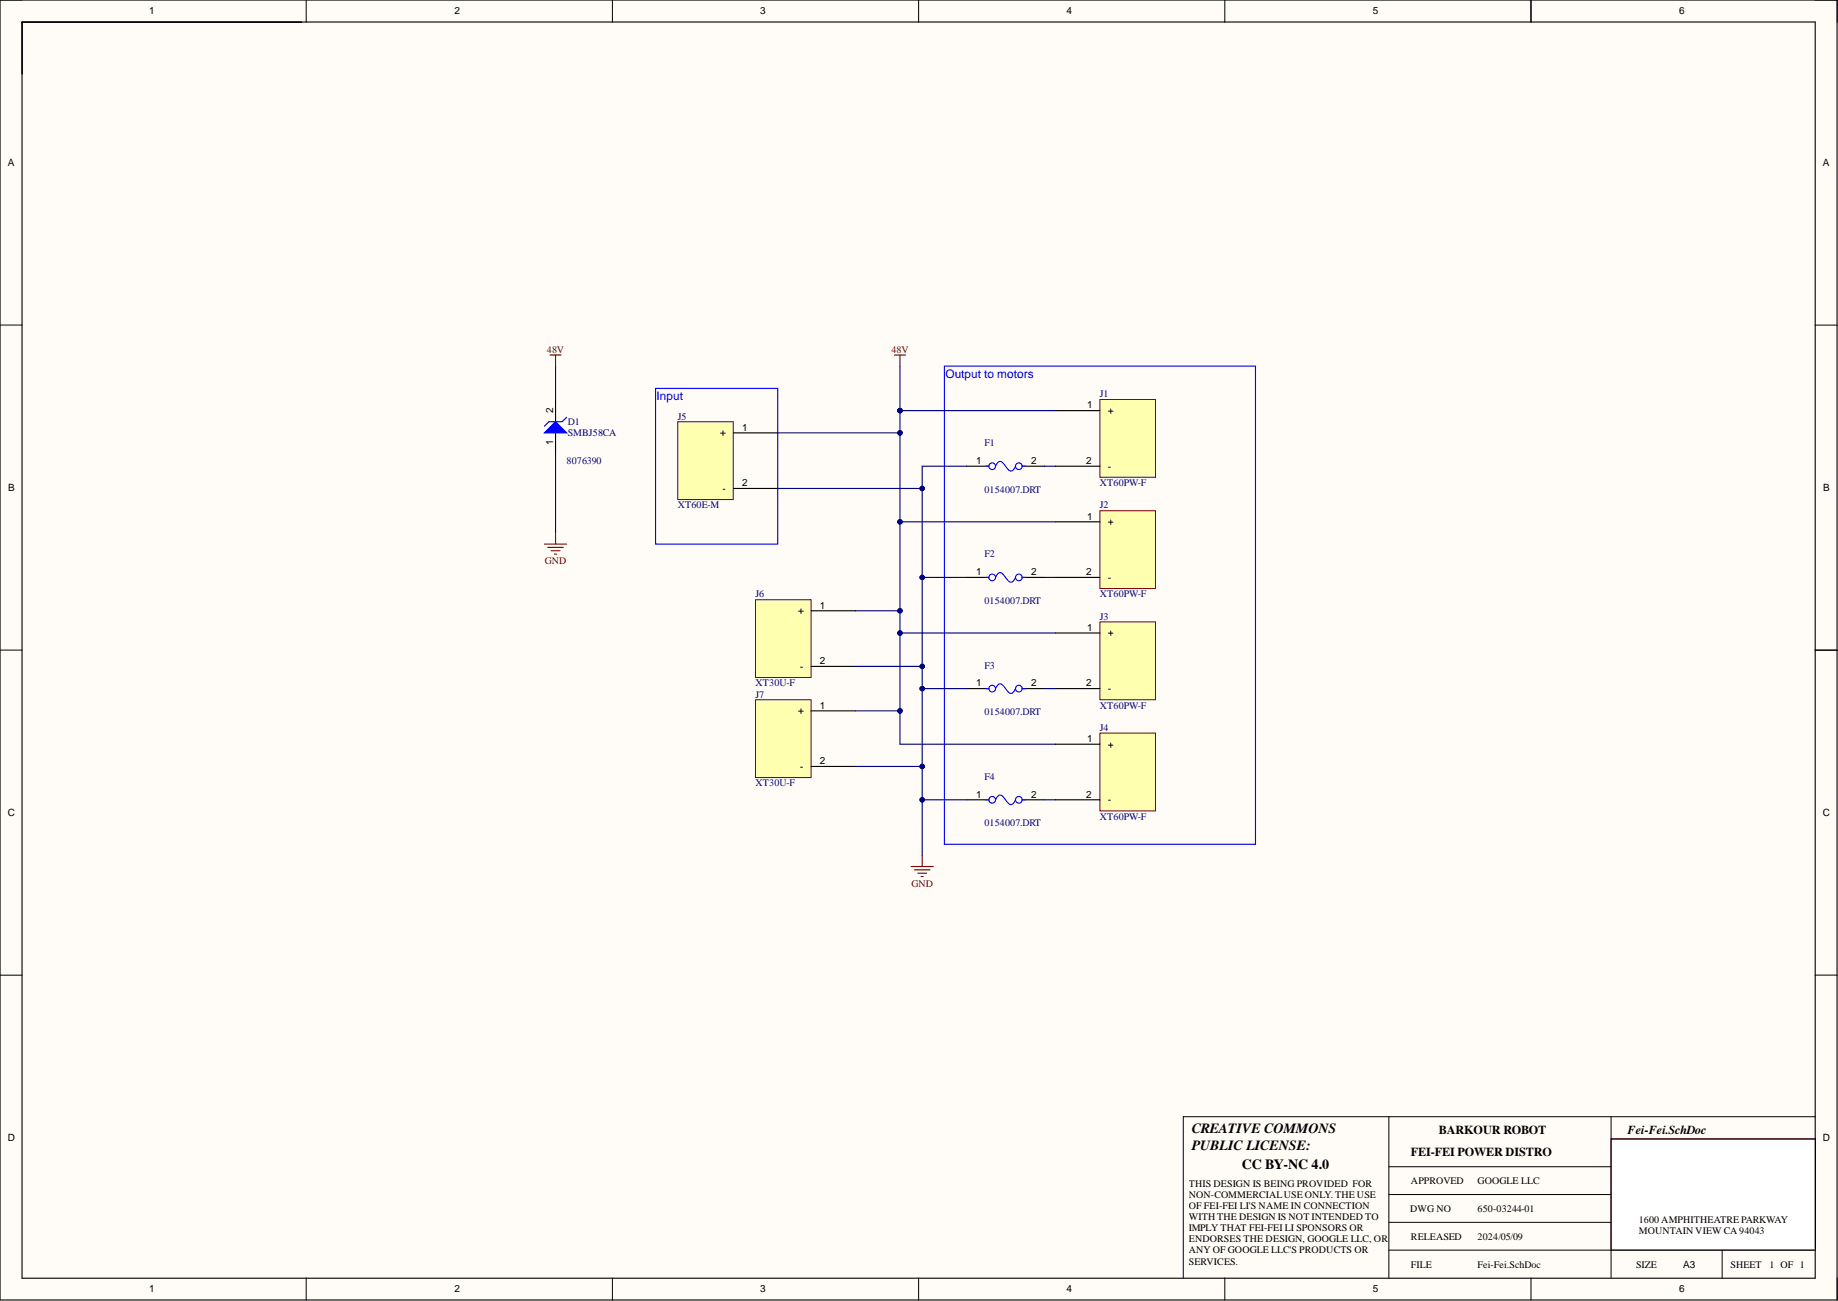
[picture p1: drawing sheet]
<svg xmlns="http://www.w3.org/2000/svg" width="420mm" height="297mm" viewBox="0 0 420 297" stroke-linecap="round" stroke-linejoin="round" font-family="sans-serif">
<g fill="#fffcf8">
<path d="M0 0h419.6v296.9h-419.6z" fill-rule="evenodd"/>
<path d="M5.1 5.1h409.5v286.7h-409.5z" fill-rule="evenodd"/>
</g>
<g fill="none" stroke="#000" stroke-width=".23">
<path d="M0 0h5.1M69.9 0v5.1M139.9 0v5.1M209.8 0v5.1M279.7 0v5.1M349.7 0v5.1M414.6 0h5v5.1M0 74.2h5.1M414.6 74.2h5M0 148.4h5.1M414.6 148.4h5M0 222.6h5.1"/>
<path d="M414.6 222.6h5M69.9 291.8v5.1M139.9 291.8v5.1M209.8 291.8v5.1M279.7 291.8v5.1M349.7 291.8v5.1M419.6 291.8v5.1"/>
</g>
<path d="M368 260h46.7v25.4h-46.7z" fill-rule="evenodd" fill="#fff"/>
<path d="M368 260h46.7v25.4h-46.7z" fill="none" stroke="#800000" stroke-width=".23"/>
<path d="M0 0h419.6v296.8h-419.6zM5 5h409.6v286.8h-409.6zM5 5.1h63.9M349.7 0v5M126.9 91.2v5.1M126.9 98.8v5.1M414.6 148.4h5" fill="none" stroke="#000" stroke-width=".25"/>
<path d="M317.2 255v36.8M368 255v36.8M414.7 255h-144.4v36.8M317.2 279.1h50.8M317.2 272.7h50.8M317.2 266.4h50.8M368 260h46.7M317.2 285.4h97.1M393.3 285.4v6.4" fill="none" stroke="#000" stroke-width=".23"/>
<g fill="none" stroke="#800000" stroke-width=".25">
<path d="M125.6 81.1h2.6M126.9 81.1v2.5M204.3 81.1h2.5M205.6 81.1v2.5M124.4 124.2h5M125.1 125h3.6M125.9 125.7h2M126.6 126.5h.5M126.9 121.7v2.5M208.1 197.8h5.1M208.9 198.6h3.5M209.6 199.4h2"/>
<path d="M210.6 195.3v2.5M210.4 200.1h.5"/>
</g>
<path d="M215.7 83.6h71.1v109.2h-71.1z" fill="none" stroke="#00f" stroke-width=".25"/>
<path d="M126.9 96.3l2.5 2.5h-5z" fill="#00f"/>
<path d="M126.9 96.3l2.5 2.5h-5zM129.4 95.3l-1 1h-3l-1 1M149.7 88.7h27.9v35.5h-27.9z" fill="none" stroke="#00f" stroke-width=".25"/>
<path d="M154.8 96.3h12.7v17.8h-12.7z" fill-rule="evenodd" fill="#ffffb0"/>
<path d="M154.8 96.3h12.7v17.8h-12.7z" fill="none" stroke="#800000" stroke-width=".23"/>
<path d="M167.5 98.8h10.1M167.5 111.5h10.1" fill="none" stroke="#000" stroke-width=".25"/>
<path d="M251.2 91.2h12.7v17.8h-12.7z" fill-rule="evenodd" fill="#ffffb0"/>
<path d="M251.2 91.2h12.7v17.8h-12.7z" fill="none" stroke="#800000" stroke-width=".23"/>
<path d="M241.1 93.8h10.1M241.1 106.4h10.1" fill="none" stroke="#000" stroke-width=".25"/>
<path d="M251.2 116.6h12.7v17.8h-12.7z" fill-rule="evenodd" fill="#ffffb0"/>
<path d="M251.2 116.6h12.7v17.8h-12.7z" fill="none" stroke="#800000" stroke-width=".23"/>
<path d="M241.1 119.1h10.1M241.1 131.8h10.1" fill="none" stroke="#000" stroke-width=".25"/>
<path d="M251.2 142h12.7v17.8h-12.7z" fill-rule="evenodd" fill="#ffffb0"/>
<path d="M251.2 142h12.7v17.8h-12.7z" fill="none" stroke="#800000" stroke-width=".23"/>
<path d="M241.1 144.5h10.1M241.1 157.2h10.1" fill="none" stroke="#000" stroke-width=".25"/>
<path d="M251.2 167.4h12.7v17.7h-12.7z" fill-rule="evenodd" fill="#ffffb0"/>
<path d="M251.2 167.4h12.7v17.7h-12.7z" fill="none" stroke="#800000" stroke-width=".23"/>
<path d="M241.1 169.9h10.1M241.1 182.6h10.1" fill="none" stroke="#000" stroke-width=".25"/>
<path d="M172.6 136.9h12.7v17.8h-12.7z" fill-rule="evenodd" fill="#ffffb0"/>
<path d="M172.6 136.9h12.7v17.8h-12.7z" fill="none" stroke="#800000" stroke-width=".23"/>
<path d="M185.3 139.5h10.1M185.3 152.1h10.1" fill="none" stroke="#000" stroke-width=".25"/>
<path d="M172.6 159.8h12.7v17.7h-12.7z" fill-rule="evenodd" fill="#ffffb0"/>
<path d="M172.6 159.8h12.7v17.7h-12.7z" fill="none" stroke="#800000" stroke-width=".23"/>
<path d="M220.8 106.4h5.1M233.5 106.4h5M220.8 131.8h5.1M233.5 131.8h5M185.3 162.3h10.1M185.3 175h10.1" fill="none" stroke="#000" stroke-width=".25"/>
<g fill="none" stroke="#00f" stroke-width=".25">
<path d="M225.1 106.4h.8M227.4 106.4a1.1 1.1 0 0 1 1.3-1l1.2 1.4a.96 .96 0 0 0 1 .7 .96 .96 0 0 0 .9-.7l.1-.4M233.5 106.4h.7M225.1 131.8h.8M227.4 131.8a1.08 1.08 0 0 1 1.3-1l1.2 1.4a.96 .96 0 0 0 1 .7 .96 .96 0 0 0 .9-.7l.1-.4M233.5 131.8h.7"/>
<circle cx="226.6" cy="106.4" r=".76"/>
<circle cx="232.7" cy="106.4" r=".76"/>
<circle cx="226.6" cy="131.8" r=".76"/>
<circle cx="232.7" cy="131.8" r=".76"/>
</g>
<path d="M205.6 83.6v10.2" fill="none" stroke="#000080" stroke-width=".25"/>
<circle cx="205.6" cy="93.8" r=".51" fill="#000080"/>
<circle cx="205.6" cy="93.8" r=".51" fill="none" stroke="#000080" stroke-width=".23"/>
<path d="M205.6 93.8h35.5" fill="none" stroke="#000080" stroke-width=".25"/>
<circle cx="205.6" cy="93.8" r=".51" fill="#000080"/>
<circle cx="205.6" cy="93.8" r=".51" fill="none" stroke="#000080" stroke-width=".23"/>
<path d="M126.9 83.6v7.6M177.6 98.8h28M126.9 103.9v17.8" fill="none" stroke="#000080" stroke-width=".25"/>
<circle cx="205.6" cy="98.8" r=".51" fill="#000080"/>
<circle cx="205.6" cy="98.8" r=".51" fill="none" stroke="#000080" stroke-width=".23"/>
<path d="M177.6 111.5h33" fill="none" stroke="#000080" stroke-width=".25"/>
<circle cx="210.6" cy="111.5" r=".51" fill="#000080"/>
<circle cx="210.6" cy="111.5" r=".51" fill="none" stroke="#000080" stroke-width=".23"/>
<path d="M195.4 162.3h10.2" fill="none" stroke="#000080" stroke-width=".25"/>
<circle cx="205.6" cy="162.3" r=".51" fill="#000080"/>
<circle cx="205.6" cy="162.3" r=".51" fill="none" stroke="#000080" stroke-width=".23"/>
<path d="M195.4 139.5h10.2" fill="none" stroke="#000080" stroke-width=".25"/>
<circle cx="205.6" cy="139.5" r=".51" fill="#000080"/>
<circle cx="205.6" cy="139.5" r=".51" fill="none" stroke="#000080" stroke-width=".23"/>
<path d="M195.4 152.1h15.2" fill="none" stroke="#000080" stroke-width=".25"/>
<circle cx="210.6" cy="152.1" r=".51" fill="#000080"/>
<circle cx="210.6" cy="152.1" r=".51" fill="none" stroke="#000080" stroke-width=".23"/>
<path d="M195.4 175h15.2" fill="none" stroke="#000080" stroke-width=".25"/>
<circle cx="210.6" cy="175" r=".51" fill="#000080"/>
<circle cx="210.6" cy="175" r=".51" fill="none" stroke="#000080" stroke-width=".23"/>
<path d="M238.5 106.4h2.6M238.5 131.8h2.6M238.5 157.2h2.6M220.8 182.6h-10.2v12.7" fill="none" stroke="#000080" stroke-width=".25"/>
<path d="M220.8 157.2h5.1M233.5 157.2h5" fill="none" stroke="#000" stroke-width=".25"/>
<g fill="none" stroke="#00f" stroke-width=".25">
<path d="M225.1 157.2h.8M227.4 157.2a1.08 1.08 0 0 1 1.3-1l1.2 1.4a.96 .96 0 0 0 1 .7 .96 .96 0 0 0 .9-.8l.1-.3M233.5 157.2h.7"/>
<circle cx="226.6" cy="157.2" r=".76"/>
<circle cx="232.7" cy="157.2" r=".76"/>
</g>
<circle cx="210.6" cy="182.6" r=".51" fill="#000080"/>
<circle cx="210.6" cy="182.6" r=".51" fill="none" stroke="#000080" stroke-width=".23"/>
<path d="M205.6 144.5v25.4h35.5M238.5 182.6h2.6" fill="none" stroke="#000080" stroke-width=".25"/>
<path d="M220.8 182.6h5.1M233.5 182.6h5" fill="none" stroke="#000" stroke-width=".25"/>
<g fill="none" stroke="#00f" stroke-width=".25">
<path d="M225.1 182.6h.8M227.4 182.6a1.1 1.1 0 0 1 1.3-1l1.2 1.4a.96 .96 0 0 0 1 .7 .96 .96 0 0 0 .9-.8l.1-.3M233.5 182.6h.7"/>
<circle cx="226.6" cy="182.6" r=".76"/>
<circle cx="232.7" cy="182.6" r=".76"/>
</g>
<circle cx="205.6" cy="144.5" r=".51" fill="#000080"/>
<circle cx="205.6" cy="144.5" r=".51" fill="none" stroke="#000080" stroke-width=".23"/>
<circle cx="205.6" cy="162.3" r=".51" fill="#000080"/>
<circle cx="205.6" cy="162.3" r=".51" fill="none" stroke="#000080" stroke-width=".23"/>
<path d="M205.6 119.1v25.4h35.5" fill="none" stroke="#000080" stroke-width=".25"/>
<circle cx="205.6" cy="119.1" r=".51" fill="#000080"/>
<circle cx="205.6" cy="119.1" r=".51" fill="none" stroke="#000080" stroke-width=".23"/>
<circle cx="205.6" cy="139.5" r=".51" fill="#000080"/>
<circle cx="205.6" cy="139.5" r=".51" fill="none" stroke="#000080" stroke-width=".23"/>
<circle cx="205.6" cy="144.5" r=".51" fill="#000080"/>
<circle cx="205.6" cy="144.5" r=".51" fill="none" stroke="#000080" stroke-width=".23"/>
<path d="M205.6 93.8v25.3h35.5" fill="none" stroke="#000080" stroke-width=".25"/>
<circle cx="205.6" cy="93.8" r=".51" fill="#000080"/>
<circle cx="205.6" cy="93.8" r=".51" fill="none" stroke="#000080" stroke-width=".23"/>
<circle cx="205.6" cy="98.8" r=".51" fill="#000080"/>
<circle cx="205.6" cy="98.8" r=".51" fill="none" stroke="#000080" stroke-width=".23"/>
<circle cx="205.6" cy="119.1" r=".51" fill="#000080"/>
<circle cx="205.6" cy="119.1" r=".51" fill="none" stroke="#000080" stroke-width=".23"/>
<path d="M220.8 157.2h-10.2v25.4" fill="none" stroke="#000080" stroke-width=".25"/>
<circle cx="210.6" cy="182.6" r=".51" fill="#000080"/>
<circle cx="210.6" cy="182.6" r=".51" fill="none" stroke="#000080" stroke-width=".23"/>
<circle cx="210.6" cy="175" r=".51" fill="#000080"/>
<circle cx="210.6" cy="175" r=".51" fill="none" stroke="#000080" stroke-width=".23"/>
<circle cx="210.6" cy="157.2" r=".51" fill="#000080"/>
<circle cx="210.6" cy="157.2" r=".51" fill="none" stroke="#000080" stroke-width=".23"/>
<path d="M220.8 131.8h-10.2v25.4" fill="none" stroke="#000080" stroke-width=".25"/>
<circle cx="210.6" cy="157.2" r=".51" fill="#000080"/>
<circle cx="210.6" cy="157.2" r=".51" fill="none" stroke="#000080" stroke-width=".23"/>
<circle cx="210.6" cy="152.1" r=".51" fill="#000080"/>
<circle cx="210.6" cy="152.1" r=".51" fill="none" stroke="#000080" stroke-width=".23"/>
<circle cx="210.6" cy="131.8" r=".51" fill="#000080"/>
<circle cx="210.6" cy="131.8" r=".51" fill="none" stroke="#000080" stroke-width=".23"/>
<path d="M220.8 106.4h-10.2v25.4" fill="none" stroke="#000080" stroke-width=".25"/>
<circle cx="210.6" cy="131.8" r=".51" fill="#000080"/>
<circle cx="210.6" cy="131.8" r=".51" fill="none" stroke="#000080" stroke-width=".23"/>
<circle cx="210.6" cy="111.5" r=".51" fill="#000080"/>
<circle cx="210.6" cy="111.5" r=".51" fill="none" stroke="#000080" stroke-width=".23"/>
<g font-size="3.2">
<text x="272.2" y="258.7">CREATIVE COMMONS</text>
<text x="272.2" y="262.5">PUBLIC LICENSE:</text>
<text x="283.6" y="267">CC BY-NC 4.0</text>
</g>
<g font-size="2.8">
<text x="322.3" y="263.9">FEI-FEI POWER DISTRO</text>
<text x="328.6" y="258.9">BARKOUR ROBOT</text>
<text x="371.8" y="258.9">Fei-Fei.SchDoc</text>
</g>
<g font-size="2.7" fill="#00f">
<text x="215.9" y="86.3">Output to motors</text>
<text x="150" y="91.4">Input</text>
</g>
<g font-size="2.3">
<text x="34.1" y="3.3">1</text>
<text x="103.8" y="3.3">2</text>
<text x="173.7" y="3.3">3</text>
<text x="243.6" y="3.3">4</text>
<text x="313.6" y="3.3">5</text>
<text x="383.5" y="3.3">6</text>
<text x="1.8" y="37.9">A</text>
<text x="416.3" y="37.9">A</text>
<text x="126.4" y="94.3" transform="rotate(-90 126.4 94.3)">2</text>
<text x="248.3" y="93.2">1</text>
<text x="253" y="94.5">+</text>
<text x="126.4" y="101.7" transform="rotate(-90 126.4 101.7)">1</text>
<text x="164.5" y="99.6">+</text>
<text x="169.5" y="98.3">1</text>
<text x="223" y="105.9">1</text>
<text x="235.5" y="105.9">2</text>
<text x="248.1" y="105.9">2</text>
<text x="253" y="107.2">-</text>
<text x="1.9" y="112.1">B</text>
<text x="165" y="112.3">-</text>
<text x="169.5" y="111">2</text>
<text x="416.4" y="112.1">B</text>
<text x="248.3" y="118.6">1</text>
<text x="253" y="119.9">+</text>
<text x="223" y="131.3">1</text>
<text x="235.5" y="131.3">2</text>
<text x="248.1" y="131.3">2</text>
<text x="253" y="132.6">-</text>
<text x="182.3" y="140.2">+</text>
<text x="187.3" y="138.9">1</text>
<text x="248.3" y="144">1</text>
<text x="253" y="145.3">+</text>
<text x="182.8" y="152.9">-</text>
<text x="187.3" y="151.6">2</text>
<text x="187.3" y="161.8">1</text>
<text x="223" y="156.7">1</text>
<text x="235.5" y="156.7">2</text>
<text x="248.1" y="156.7">2</text>
<text x="253" y="158">-</text>
<text x="182.3" y="163.1">+</text>
<text x="248.3" y="169.4">1</text>
<text x="253" y="170.7">+</text>
<text x="182.8" y="175.8">-</text>
<text x="187.3" y="174.5">2</text>
<text x="223" y="182.1">1</text>
<text x="235.5" y="182.1">2</text>
<text x="248.1" y="182.1">2</text>
<text x="253" y="183.4">-</text>
<text x="1.8" y="186.3">C</text>
<text x="416.3" y="186.3">C</text>
<text x="1.8" y="260.5">D</text>
<text x="416.3" y="260.5">D</text>
<text x="271.5" y="271">THIS DESIGN IS BEING PROVIDED FOR</text>
<text x="271.5" y="273.5">NON-COMMERCIALUSE ONLY. THE USE</text>
<text x="322.3" y="270.4">APPROVED</text>
<text x="337.5" y="270.4">GOOGLE LLC</text>
<text x="271.5" y="276">OF FEI-FEI LI'S NAME IN CONNECTION</text>
<text x="271.5" y="278.6">WITH THE DESIGN IS NOT INTENDED TO</text>
<text x="271.5" y="281.1">IMPLY THAT FEI-FEI LI SPONSORS OR</text>
<text x="322.1" y="276.7">DWG NO</text>
<text x="337.5" y="276.7">650-03244-01</text>
<text x="374.3" y="279.3">1600 AMPHITHEATRE PARKWAY</text>
<text x="374.3" y="281.8">MOUNTAIN VIEW CA 94043</text>
<text x="271.5" y="283.7">ENDORSES THE DESIGN, GOOGLE LLC, OR</text>
<text x="271.5" y="286.2">ANY OF GOOGLE LLC'S PRODUCTS OR</text>
<text x="322.3" y="283.1">RELEASED</text>
<text x="337.5" y="283.1">2024/05/09</text>
<text x="271.5" y="288.7">SERVICES.</text>
<text x="322.3" y="289.4">FILE</text>
<text x="337.5" y="289.4">Fei-Fei.SchDoc</text>
<text x="373.7" y="289.4">SIZE</text>
<text x="384.4" y="289.4">A3</text>
<text x="395.3" y="289.4">SHEET</text>
<text x="404.2" y="289.4">1 OF 1</text>
<text x="34.1" y="295.1">1</text>
<text x="103.8" y="295.1">2</text>
<text x="173.7" y="295.1">3</text>
<text x="243.6" y="295.1">4</text>
<text x="313.6" y="295.1">5</text>
<text x="383.5" y="295.1">6</text>
</g>
<g font-size="2.3" fill="#800000">
<text x="124.9" y="80.6">48V</text>
<text x="203.6" y="80.6">48V</text>
<text x="124.4" y="128.8">GND</text>
<text x="208.2" y="202.4">GND</text>
</g>
<g font-size="2.3" fill="#000080">
<text x="154.8" y="95.8">J5</text>
<text x="251.2" y="90.7">J1</text>
<text x="129.7" y="97.1">D1</text>
<text x="129.7" y="99.6">SMBJ58CA</text>
<text x="224.8" y="101.9">F1</text>
<text x="129.4" y="105.9">8076390</text>
<text x="224.8" y="112.5">0154007.DRT</text>
<text x="251.2" y="111">XT60PW-F</text>
<text x="154.8" y="116.1">XT60E-M</text>
<text x="251.2" y="116.1">J2</text>
<text x="224.8" y="127.3">F2</text>
<text x="172.6" y="136.4">J6</text>
<text x="224.8" y="137.9">0154007.DRT</text>
<text x="251.2" y="136.4">XT60PW-F</text>
<text x="251.2" y="141.5">J3</text>
<text x="224.8" y="152.7">F3</text>
<text x="172.6" y="156.7">XT30U-F</text>
<text x="172.6" y="159.3">J7</text>
<text x="251.2" y="161.8">XT60PW-F</text>
<text x="224.8" y="163.3">0154007.DRT</text>
<text x="251.2" y="166.9">J4</text>
<text x="172.6" y="179.6">XT30U-F</text>
<text x="224.8" y="178">F4</text>
<text x="224.8" y="188.7">0154007.DRT</text>
<text x="251.2" y="187.2">XT60PW-F</text>
</g>
</svg>
